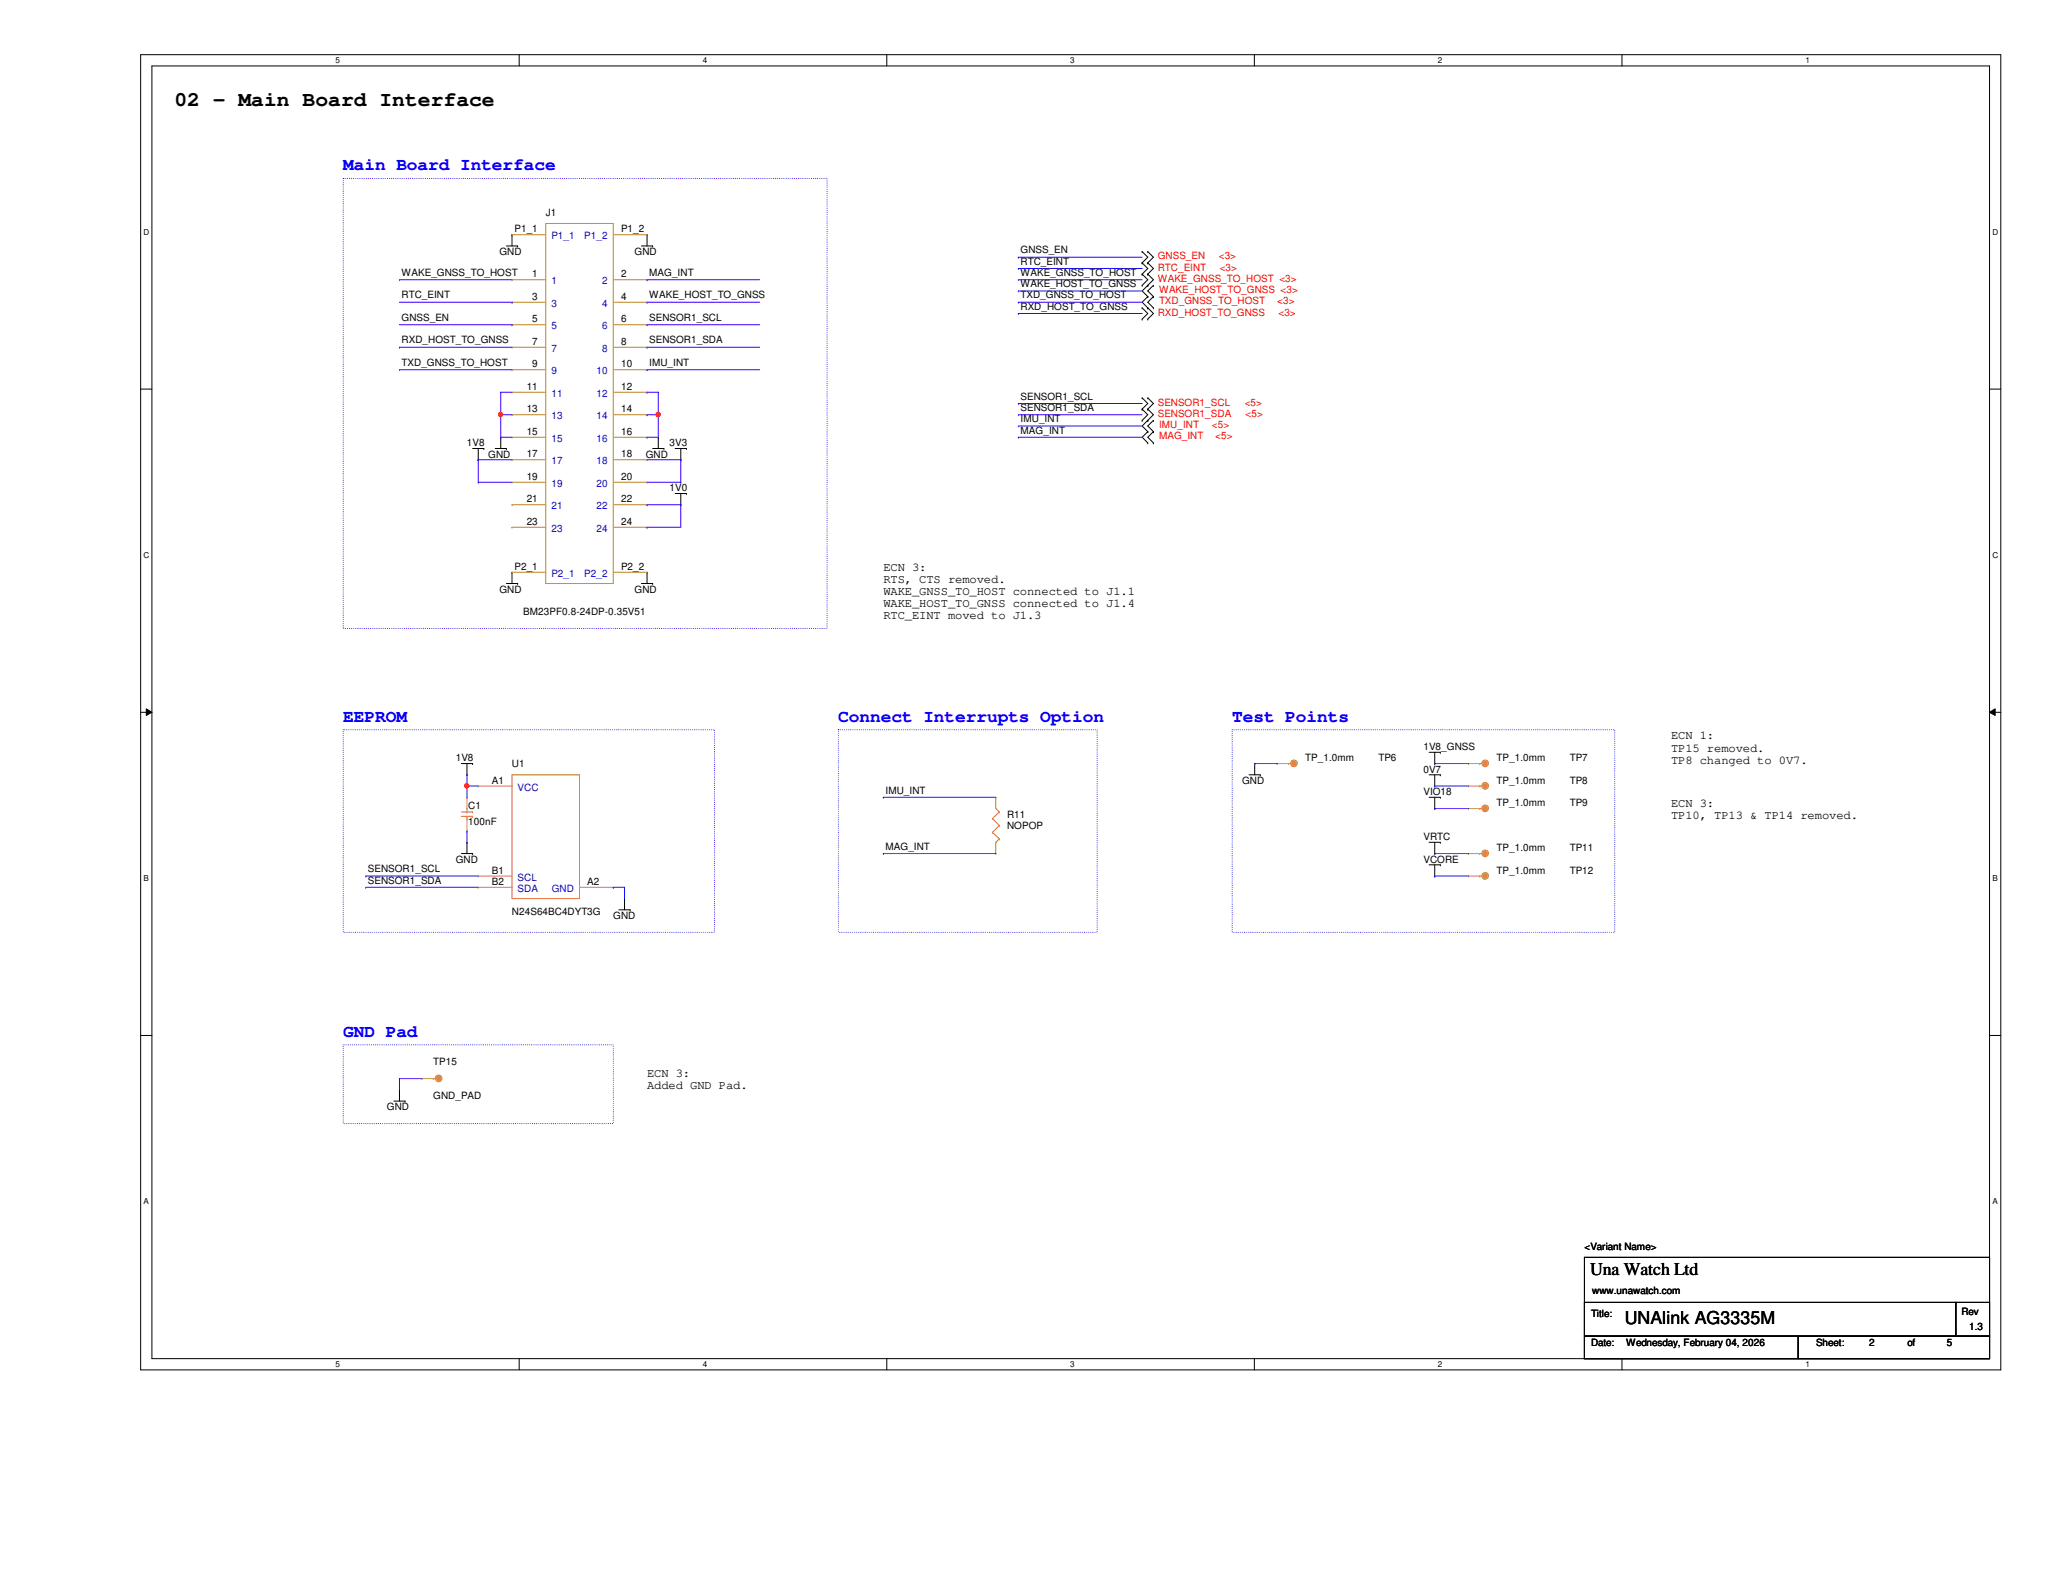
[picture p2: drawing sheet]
<svg xmlns="http://www.w3.org/2000/svg" width="279mm" height="216mm" viewBox="0 0 279 216" stroke-linecap="round" stroke-linejoin="round" font-family="sans-serif">
<path d="M19.1 7.4h251.9v178.1h-251.9zM20.6 8.9h248.9v175.1h-248.9z" fill="none" stroke="#000" stroke-width=".14"/>
<g fill="#fff">
<path d="M45.4 7.6h.6v1.2h-.6z"/>
<path d="M45.4 184.2h.6v1.2h-.6z"/>
</g>
<path d="M70.3 7.4v1.5M70.3 184v1.5" fill="none" stroke="#000" stroke-width=".14"/>
<g fill="#fff">
<path d="M95.2 7.6h.6v1.2h-.6z"/>
<path d="M95.2 184.2h.6v1.2h-.6z"/>
</g>
<path d="M120.1 7.4v1.5M120.1 184v1.5" fill="none" stroke="#000" stroke-width=".14"/>
<g fill="#fff">
<path d="M144.9 7.6h.6v1.2h-.6z"/>
<path d="M144.9 184.2h.6v1.2h-.6z"/>
</g>
<path d="M169.9 7.4v1.5M169.9 184v1.5" fill="none" stroke="#000" stroke-width=".14"/>
<g fill="#fff">
<path d="M194.7 7.6h.6v1.2h-.6z"/>
<path d="M194.7 184.2h.6v1.2h-.6z"/>
</g>
<path d="M219.7 7.4v1.5M219.7 184v1.5" fill="none" stroke="#000" stroke-width=".14"/>
<g fill="#fff">
<path d="M244.5 7.6h.6v1.2h-.6z"/>
<path d="M244.5 184.2h.6v1.2h-.6z"/>
<path d="M19.4 30.8h.8v1.2h-.8z"/>
<path d="M269.8 30.8h.8v1.2h-.8z"/>
<path d="M19.4 74.6h.8v1.2h-.8z"/>
<path d="M269.8 74.6h.8v1.2h-.8z"/>
</g>
<path d="M19.1 52.7h1.5M269.5 52.7h1.5" fill="none" stroke="#000" stroke-width=".14"/>
<g fill="#fff">
<path d="M19.4 118.4h.8v1.1h-.8z"/>
<path d="M269.8 118.4h.8v1.1h-.8z"/>
</g>
<path d="M19.1 96.5h1.5M19.8 96l.8 .5-.8 .4zM269.5 96.5l.7-.5v.9zM269.5 96.5h1.5" fill="none" stroke="#000" stroke-width=".14"/>
<path d="M19.8 96l.8 .5-.8 .4zM269.5 96.5l.7-.5v.9z" fill="#000"/>
<g fill="#fff">
<path d="M19.4 162.1h.8v1.2h-.8z"/>
<path d="M269.8 162.1h.8v1.2h-.8z"/>
</g>
<g fill="none" stroke="#000" stroke-width=".14">
<path d="M68.6 33.3h1.5M69.3 31.8h.1M69.3 31.8v1.5M70.1 33.3h.1M86.9 33.3h1.5M87.6 31.8h.1M87.6 31.8v1.5M88.4 33.3h.1M154.7 35.6h.1M154.7 34.1h.1M154.7 37.1h.1M154.7 38.6h.1"/>
<path d="M154.7 34.1l.7 .7-.7 .8M154.7 35.6l.7 .8-.7 .7M154.7 37.1l.7 .8-.7 .7M155.4 35.6h.1M155.4 34.1h.1M155.4 37.1h.1M155.4 38.6h.1M155.4 34.1l.8 .7-.8 .8M155.4 35.6l.8 .8-.8 .7M155.4 37.1l.8 .8-1.5 1.5 .7 .8M156.2 38.6h.1M156.2 38.6l-.8 .8 .8 .8"/>
<path d="M67.8 59.2h.1M67.8 59.2v1.5M89.2 59.2h.1M89.2 59.2v1.5M154.7 43.2h.1M154.7 41.7h.1M154.7 55.4h.1M154.7 53.9h.1M154.7 56.9h.1M154.7 41.7l.7 .8-.7 .7M154.7 53.9l.7 .8-.7 .7M154.7 55.4l.7 .8-.7 .7"/>
<path d="M155.4 40.2h.1M155.4 43.2h.1M155.4 41.7h.1M155.4 55.4h.1M155.4 53.9h.1M155.4 56.9h.1M155.4 58.5h.1M155.4 60h.1M155.4 40.2l-.7 .7 1.5 1.6-.8 .7M155.4 53.9l.8 .8-.8 .7M155.4 55.4l.8 .8-1.5 1.5 .7 .8M155.4 58.5l-.7 .7 .7 .8"/>
<path d="M156.2 40.2h.1M156.2 41.7h.1M156.2 56.9h.1M156.2 58.5h.1M156.2 60h.1M156.2 40.2l-.8 .7 .8 .8M156.2 56.9l-.8 .8 .8 .8M156.2 58.5l-.8 .7 .8 .8M64 60.7h1.5M64.8 62.3h.1M64.8 60.7v1.6M65.5 60.7h.1"/>
<path d="M67.1 60.7h1.5M68.6 60.7h.1M68.6 79h1.5M69.3 77.5h.1M69.3 77.5v1.5M70.1 79h.1M86.9 79h1.5M87.6 77.5h.1M87.6 77.5v1.5M88.4 79h.1M88.4 60.7h1.5M89.9 60.7h.1"/>
<path d="M91.4 66.8h1.6M91.4 60.7h1.6M92.2 68.4h.1M92.2 62.3h.1M92.2 60.7v1.6M92.2 66.8v1.6M93 66.8h.1M93 60.7h.1M62.5 103.4h1.5M62.5 115.6h1.5M63.2 104.9h.1M63.2 114.1h.1"/>
<path d="M63.2 103.4v1.5M63.2 114.1v1.5M64 103.4h.1M64 115.6h.1M169.2 104.9h1.5M169.9 103.4h.1M169.9 103.4v1.5M170.7 104.9h.1M193.5 101.9h1.6M193.5 104.9h1.6M193.5 108h1.6M193.5 114.1h1.6"/>
<path d="M193.5 117.1h1.6M194.3 103.4h.1M194.3 106.5h.1M194.3 109.5h.1M194.3 115.6h.1M194.3 118.7h.1M194.3 101.9v1.5M194.3 104.9v1.6M194.3 108v1.5M194.3 114.1v1.5M194.3 117.1v1.6M195.1 101.9h.1"/>
<path d="M195.1 104.9h.1M195.1 108h.1M195.1 114.1h.1M195.1 117.1h.1M83.8 123.2h1.5M84.6 121.7h.1M84.6 121.7v1.5M85.3 123.2h.1M19.1 140.2h1.5M53.3 149.1h1.6M54.1 147.6h.1M54.1 147.6v1.5"/>
<path d="M54.9 149.1h.1M269.5 140.2h1.5M214.6 170.3h54.9v13.7h-54.9zM214.6 176.4h50.3v4.6h-50.3zM264.9 176.4h4.6v4.6h-4.6zM214.6 181h28.9v3h-28.9zM243.5 181h26v3h-26z"/>
</g>
<path d="M46.5 24.2h65.5v60.9h-65.5zM46.5 98.8h50.3v27.5h-50.3zM113.5 98.8h35.1v27.5h-35.1zM166.9 98.8h51.8v27.5h-51.8zM46.5 141.5h36.6v10.7h-36.6z" fill="none" stroke="#00f" stroke-width=".14" stroke-dasharray="0 .3"/>
<circle cx="201.1" cy="109.5" r=".45" fill="none" stroke="#cc8006" stroke-width=".14"/>
<circle cx="201.1" cy="109.5" r=".29" fill="#cc8006"/>
<g fill="none" stroke="#cc8006" stroke-width=".14">
<path d="M200.4 109.5h.1M200.4 109.5h.3"/>
<circle cx="175.2" cy="103.4" r=".45"/>
<circle cx="201.1" cy="109.5" r=".29"/>
</g>
<path d="M198.9 109.5h.1M198.9 109.5h1.5" fill="none" stroke="#a84" stroke-width=".14"/>
<circle cx="175.2" cy="103.4" r=".29" fill="#cc8006"/>
<g fill="none" stroke="#cc8006" stroke-width=".14">
<path d="M174.5 103.4h.1M174.5 103.4h.3"/>
<circle cx="175.2" cy="103.4" r=".29"/>
<circle cx="201.1" cy="115.6" r=".45"/>
</g>
<path d="M173 103.4h.1M173 103.4h1.5" fill="none" stroke="#a84" stroke-width=".14"/>
<circle cx="201.1" cy="115.6" r=".29" fill="#cc8006"/>
<g fill="none" stroke="#cc8006" stroke-width=".14">
<path d="M200.4 115.6h.1M200.4 115.6h.3"/>
<circle cx="201.1" cy="115.6" r=".29"/>
<circle cx="201.1" cy="118.6" r=".45"/>
</g>
<path d="M198.9 115.6h.1M198.9 115.6h1.5" fill="none" stroke="#a84" stroke-width=".14"/>
<circle cx="201.1" cy="118.6" r=".29" fill="#cc8006"/>
<g fill="none" stroke="#cc8006" stroke-width=".14">
<path d="M73.9 30.3h9.2v48.7h-9.2zM200.4 118.7h.1M200.4 118.7h.3"/>
<circle cx="201.1" cy="118.6" r=".29"/>
<circle cx="59.4" cy="146.1" r=".45"/>
</g>
<g fill="none" stroke="#a84" stroke-width=".14">
<path d="M69.3 37.9h.1M69.3 31.8h.1M69.3 37.9h4.6M69.3 31.8h4.6M83.1 37.9h4.5M83.1 31.8h4.5M87.6 37.9h.1M87.6 31.8h.1M69.3 40.9h.1M69.3 44h.1M69.3 47h.1M69.3 50.1h.1"/>
<path d="M69.3 53.1h.1M69.3 56.2h.1M69.3 59.2h.1M69.3 40.9h4.6M69.3 44h4.6M69.3 47h4.6M69.3 50.1h4.6M69.3 53.1h4.6M69.3 56.2h4.6M69.3 59.2h4.6M83.1 40.9h4.5M83.1 44h4.5"/>
<path d="M83.1 47h4.5M83.1 50.1h4.5M83.1 53.1h4.5M83.1 56.2h4.5M83.1 59.2h4.5M87.6 40.9h.1M87.6 44h.1M87.6 47h.1M87.6 50.1h.1M87.6 53.1h.1M87.6 56.2h.1M87.6 59.2h.1"/>
<path d="M69.3 77.5h.1M69.3 71.4h.1M69.3 62.3h.1M69.3 65.3h.1M69.3 68.4h.1M69.3 77.5h4.6M69.3 71.4h4.6M69.3 62.3h4.6M69.3 65.3h4.6M69.3 68.4h4.6M83.1 77.5h4.5M83.1 71.4h4.5"/>
<path d="M83.1 62.3h4.5M83.1 65.3h4.5M83.1 68.4h4.5M87.6 77.5h.1M87.6 65.3h.1M87.6 71.4h.1M87.6 62.3h.1M87.6 68.4h.1M198.9 118.7h.1M198.9 118.7h1.5"/>
</g>
<circle cx="59.4" cy="146.1" r=".29" fill="#cc8006"/>
<g fill="none" stroke="#cc8006" stroke-width=".14">
<path d="M69.3 104.9h9.2v16.8h-9.2zM134.4 110.9h.1M134.4 112.7h.1M134.4 110.9l.9 .9M134.4 112.7l.9 .9M134.9 114.1h.1M134.9 109.5l.4 .5M135.3 110h.1M135.3 111.8h.1M135.3 113.6h.1M135.3 110l-.9 .9M135.3 111.8l-.9 .9"/>
<path d="M135.3 113.6l-.4 .5M58.7 146.1h.1M58.7 146.1h.3"/>
<circle cx="201.1" cy="103.4" r=".45"/>
<circle cx="59.4" cy="146.1" r=".29"/>
</g>
<g fill="none" stroke="#a84" stroke-width=".14">
<path d="M64.8 106.5h.1M64.8 118.7h.1M64.8 106.5h4.5M64.8 118.7h4.5M134.9 108h.1M134.9 115.6h.1M134.9 108v1.5M134.9 114.1v1.5M64.8 120.2h.1M64.8 120.2h4.5M78.5 120.2h4.6M83.1 120.2h.1"/>
<path d="M57.2 146.1h.1M57.2 146.1h1.5"/>
</g>
<circle cx="201.1" cy="103.4" r=".29" fill="#cc8006"/>
<g fill="none" stroke="#cc8006" stroke-width=".14">
<path d="M62.5 110h1.5M62.5 110.6h1.5M63.2 110h.1M63.2 110.6h.1M63.2 109.5v.5M63.2 110.6v.4M64 110h.1M64 110.6h.1M200.4 103.4h.1M200.4 103.4h.3"/>
<circle cx="201.1" cy="103.4" r=".29"/>
<circle cx="201.1" cy="106.4" r=".45"/>
</g>
<path d="M63.2 108h.1M63.2 112.6h.1M63.2 108v1.5M63.2 111v1.6M198.9 103.4h.1M198.9 103.4h1.5" fill="none" stroke="#a84" stroke-width=".14"/>
<circle cx="201.1" cy="106.4" r=".29" fill="#cc8006"/>
<g fill="none" stroke="#cc8006" stroke-width=".14">
<path d="M200.4 106.5h.1M200.4 106.5h.3"/>
<circle cx="201.1" cy="106.4" r=".29"/>
</g>
<path d="M198.9 106.5h.1M198.9 106.5h1.5" fill="none" stroke="#a84" stroke-width=".14"/>
<path d="M67.8 53.1h.1M67.8 53.1v3.1M87.6 44h.1M87.6 47h.1M87.6 44h15.3M87.6 47h15.3M92.2 68.4h.1M92.2 68.4v3" fill="none" stroke="#4200ff" stroke-width=".14"/>
<circle cx="67.8" cy="56.1" r=".29" fill="#f00"/>
<circle cx="67.8" cy="56.1" r=".29" fill="none" stroke="#f00" stroke-width=".14"/>
<g fill="none" stroke="#4200ff" stroke-width=".14">
<path d="M67.8 53.1h.1M67.8 56.2h.1M67.8 59.2h.1M67.8 53.1h1.5M67.8 56.2h1.5M67.8 56.2v3M67.8 59.2h1.5M87.6 53.1h.1M87.6 53.1h1.6M89.2 53.1h.1M89.2 53.1v3.1M64.8 62.3h.1"/>
<path d="M64.8 65.3h.1M64.8 62.3h4.5M64.8 65.3h4.5M64.8 62.3v3"/>
</g>
<circle cx="89.1" cy="56.1" r=".29" fill="#f00"/>
<circle cx="89.1" cy="56.1" r=".29" fill="none" stroke="#f00" stroke-width=".14"/>
<g fill="none" stroke="#4200ff" stroke-width=".14">
<path d="M87.6 56.2h.1M87.6 59.2h.1M87.6 56.2h1.6M89.2 56.2h.1M89.2 56.2v3h-1.6M87.6 68.4h.1M87.6 71.4h.1M87.6 68.4h4.6M87.6 71.4h4.6M63.2 104.9h.1M63.2 106.5h.1M63.2 104.9v3.1"/>
<path d="M63.2 106.5h1.6"/>
</g>
<circle cx="63.2" cy="106.4" r=".29" fill="#f00"/>
<circle cx="63.2" cy="106.4" r=".29" fill="none" stroke="#f00" stroke-width=".14"/>
<g fill="none" stroke="#4200ff" stroke-width=".14">
<path d="M54.1 37.9h.1M54.1 37.9h15.2M87.6 37.9h.1M87.6 37.9h15.3M137.9 34.8h.1M137.9 36.4h.1M137.9 37.9h.1M137.9 39.4h.1M137.9 34.8h16.8M137.9 36.4h16.8M137.9 37.9h16.8M137.9 39.4h16.8"/>
<path d="M54.1 47h.1M54.1 50.1h.1M54.1 40.9h15.2M54.1 44h15.2M54.1 47h15.2M54.1 50.1h15.2M69.3 44h.1M69.3 40.9h.1M87.6 50.1h.1M87.6 40.9h.1M87.6 40.9h15.3M87.6 50.1h15.3"/>
<path d="M137.9 40.9h.1M137.9 42.5h.1M137.9 54.7h.1M137.9 56.2h.1M137.9 57.7h.1M137.9 59.2h.1M137.9 40.9h16.8M137.9 42.5h16.8M137.9 54.7h16.8M137.9 56.2h16.8M137.9 57.7h16.8M137.9 59.2h16.8"/>
<path d="M87.6 62.3h4.6M87.6 65.3h4.6M92.2 62.3h.1M92.2 65.3h.1M92.2 62.3v3M49.5 118.7h.1M49.5 118.7h15.3M63.2 112.6h.1M63.2 112.6v1.5M119.6 108h.1M119.6 115.6h.1M119.6 108h15.3"/>
<path d="M119.6 115.6h15.3M169.9 103.4h.1M169.9 103.4h3.1M194.3 103.4h.1M194.3 106.5h.1M194.3 109.5h.1M194.3 115.6h.1M194.3 118.7h.1M194.3 118.7h4.6M194.3 115.6h4.6M194.3 103.4h4.6M194.3 106.5h4.6"/>
<path d="M194.3 109.5h4.6M49.5 120.2h.1M49.5 120.2h15.3M83.1 120.2h.1M83.1 120.2h1.5M84.6 120.2h.1M84.6 120.2v1.5M54.1 146.1h.1M54.1 146.1v1.5M54.1 146.1h3.1"/>
</g>
<circle cx="67.8" cy="56.1" r=".29" fill="#f00"/>
<circle cx="67.8" cy="56.1" r=".29" fill="none" stroke="#f00" stroke-width=".14"/>
<circle cx="89.1" cy="56.1" r=".29" fill="#f00"/>
<circle cx="89.1" cy="56.1" r=".29" fill="none" stroke="#f00" stroke-width=".14"/>
<circle cx="63.2" cy="106.4" r=".29" fill="#f00"/>
<circle cx="63.2" cy="106.4" r=".29" fill="none" stroke="#f00" stroke-width=".14"/>
<text font-size="2.9" x="23.6" y="14.4">02 - Main Board Interface</text>
<g font-size="2.4" fill="#00f">
<text x="46.5" y="23.1">Main Board Interface</text>
<text x="46.5" y="97.7">EEPROM</text>
<text x="113.5" y="97.7">Connect Interrupts Option</text>
<text x="166.9" y="97.7">Test Points</text>
<text x="46.5" y="140.4">GND Pad</text>
</g>
<g font-size="2.4">
<text x="215.3" y="172.6">Una Watch Ltd</text>
<text x="220" y="179.4">UNAlink AG3335M</text>
</g>
<g font-size="1.7">
<text x="119.6" y="77.3">ECN 3:</text>
<text x="119.6" y="79">RTS, CTS removed.</text>
<text x="119.6" y="80.6">WAKE_GNSS_TO_HOST connected to J1.1</text>
<text x="119.6" y="82.3">WAKE_HOST_TO_GNSS connected to J1.4</text>
<text x="119.6" y="83.9">RTC_EINT moved to J1.3</text>
<text x="226.3" y="100.2">ECN 1:</text>
<text x="226.3" y="101.8">TP15 removed.</text>
<text x="226.3" y="103.5">TP8 changed to 0V7.</text>
<text x="226.3" y="109.3">ECN 3:</text>
<text x="226.3" y="111">TP10, TP13 &amp; TP14 removed.</text>
<text x="87.6" y="145.9">ECN 3:</text>
<text x="87.6" y="147.5">Added GND Pad.</text>
</g>
<g font-size="1.4">
<text x="73.9" y="29.2">J1</text>
<text x="67.6" y="34.5">GND</text>
<text x="69.7" y="31.5">P1_1</text>
<text x="84.1" y="31.5">P1_2</text>
<text x="85.9" y="34.5">GND</text>
<text x="138.2" y="34.3">GNSS_EN</text>
<text x="138.2" y="35.9">RTC_EINT</text>
<text x="54.4" y="40.4">RTC_EINT</text>
<text x="54.4" y="37.4">WAKE_GNSS_TO_HOST</text>
<text x="72.1" y="37.5">1</text>
<text x="72.1" y="40.6">3</text>
<text x="84.1" y="37.5">2</text>
<text x="84.1" y="40.6">4</text>
<text x="87.9" y="37.4">MAG_INT</text>
<text x="87.9" y="40.4">WAKE_HOST_TO_GNSS</text>
<text x="138.2" y="40.4">TXD_GNSS_TO_HOST</text>
<text x="138.2" y="42">RXD_HOST_TO_GNSS</text>
<text x="138.2" y="37.4">WAKE_GNSS_TO_HOST</text>
<text x="138.2" y="38.9">WAKE_HOST_TO_GNSS</text>
<text x="54.4" y="43.5">GNSS_EN</text>
<text x="54.4" y="46.5">RXD_HOST_TO_GNSS</text>
<text x="72.1" y="43.6">5</text>
<text x="72.1" y="46.7">7</text>
<text x="84.1" y="43.6">6</text>
<text x="84.1" y="46.7">8</text>
<text x="87.9" y="43.5">SENSOR1_SCL</text>
<text x="87.9" y="46.5">SENSOR1_SDA</text>
<text x="54.4" y="49.6">TXD_GNSS_TO_HOST</text>
<text x="71.3" y="52.8">11</text>
<text x="72.1" y="49.7">9</text>
<text x="84.1" y="49.7">10</text>
<text x="84.1" y="52.8">12</text>
<text x="87.9" y="49.6">IMU_INT</text>
<text x="71.3" y="55.8">13</text>
<text x="71.3" y="58.9">15</text>
<text x="84.1" y="55.8">14</text>
<text x="84.1" y="58.9">16</text>
<text x="138.2" y="54.1">SENSOR1_SCL</text>
<text x="138.2" y="55.7">SENSOR1_SDA</text>
<text x="138.2" y="57.2">IMU_INT</text>
<text x="138.2" y="58.7">MAG_INT</text>
<text x="63.2" y="60.5">1V8</text>
<text x="66.1" y="62">GND</text>
<text x="71.3" y="61.9">17</text>
<text x="71.3" y="65">19</text>
<text x="84.1" y="65">20</text>
<text x="84.1" y="61.9">18</text>
<text x="87.5" y="62">GND</text>
<text x="90.7" y="60.5">3V3</text>
<text x="71.3" y="71.1">23</text>
<text x="71.3" y="68">21</text>
<text x="84.1" y="71.1">24</text>
<text x="84.1" y="68">22</text>
<text x="90.7" y="66.5">1V0</text>
<text x="69.7" y="77.2">P2_1</text>
<text x="84.1" y="77.2">P2_2</text>
<text x="67.6" y="80.3">GND</text>
<text x="70.9" y="83.3">BM23PF0.8-24DP-0.35V51</text>
<text x="85.9" y="80.3">GND</text>
<text x="192.8" y="101.6">1V8_GNSS</text>
<text x="61.7" y="103.1">1V8</text>
<text x="66.6" y="106.1">A1</text>
<text x="69.3" y="103.9">U1</text>
<text x="119.9" y="107.5">IMU_INT</text>
<text x="168.2" y="106.2">GND</text>
<text x="176.8" y="103.1">TP_1.0mm</text>
<text x="186.7" y="103.1">TP6</text>
<text x="192.8" y="104.6">0V7</text>
<text x="192.8" y="107.7">VIO18</text>
<text x="202.7" y="103.1">TP_1.0mm</text>
<text x="202.7" y="106.2">TP_1.0mm</text>
<text x="212.6" y="103.1">TP7</text>
<text x="212.6" y="106.2">TP8</text>
<text x="63.4" y="109.5">C1</text>
<text x="63.4" y="111.8">100nF</text>
<text x="136.4" y="110.7">R11</text>
<text x="136.4" y="112.3">NOPOP</text>
<text x="192.8" y="113.8">VRTC</text>
<text x="202.7" y="109.2">TP_1.0mm</text>
<text x="212.6" y="109.2">TP9</text>
<text x="49.8" y="118.2">SENSOR1_SCL</text>
<text x="49.8" y="119.7">SENSOR1_SDA</text>
<text x="61.7" y="116.8">GND</text>
<text x="66.6" y="118.3">B1</text>
<text x="66.6" y="119.8">B2</text>
<text x="79.5" y="119.8">A2</text>
<text x="119.9" y="115.1">MAG_INT</text>
<text x="192.8" y="116.8">VCORE</text>
<text x="202.7" y="115.3">TP_1.0mm</text>
<text x="202.7" y="118.4">TP_1.0mm</text>
<text x="212.6" y="115.3">TP11</text>
<text x="212.6" y="118.4">TP12</text>
<text x="69.3" y="123.9">N24S64BC4DYT3G</text>
<text x="83.1" y="124.5">GND</text>
<text x="58.7" y="144.3">TP15</text>
<text x="58.7" y="148.8">GND_PAD</text>
<text x="52.4" y="150.4">GND</text>
<text x="214.6" y="169.2">&lt;Variant Name&gt;</text>
<text x="215.5" y="178.4">Title:</text>
<text x="215.6" y="175.2">www.unawatch.com</text>
<text x="265.6" y="178.1">Rev</text>
<text x="215.5" y="182.4">Date:</text>
<text x="220.2" y="182.4">Wednesday, February 04, 2026</text>
<text x="246" y="182.4">Sheet:</text>
<text x="253.2" y="182.4">2</text>
<text x="258.3" y="182.4">of</text>
<text x="263.7" y="182.4">5</text>
<text x="266.7" y="180.1">1.3</text>
</g>
<g font-size="1.4" fill="#00c">
<text x="74.7" y="32.4">P1_1</text>
<text x="79.1" y="32.4">P1_2</text>
<text x="74.7" y="38.5">1</text>
<text x="74.7" y="41.6">3</text>
<text x="81.5" y="38.5">2</text>
<text x="81.5" y="41.6">4</text>
<text x="74.7" y="44.6">5</text>
<text x="74.7" y="47.7">7</text>
<text x="81.5" y="44.6">6</text>
<text x="81.5" y="47.7">8</text>
<text x="74.7" y="50.7">9</text>
<text x="74.7" y="53.8">11</text>
<text x="80.8" y="50.7">10</text>
<text x="80.8" y="53.8">12</text>
<text x="74.7" y="56.8">13</text>
<text x="74.7" y="59.9">15</text>
<text x="80.8" y="56.8">14</text>
<text x="80.8" y="59.9">16</text>
<text x="74.7" y="62.9">17</text>
<text x="74.7" y="66">19</text>
<text x="80.8" y="66">20</text>
<text x="80.8" y="62.9">18</text>
<text x="74.7" y="69">21</text>
<text x="80.8" y="69">22</text>
<text x="74.7" y="72.1">23</text>
<text x="80.8" y="72.1">24</text>
<text x="74.7" y="78.1">P2_1</text>
<text x="79.1" y="78.1">P2_2</text>
<text x="70.1" y="107.1">VCC</text>
<text x="70.1" y="119.3">SCL</text>
<text x="70.1" y="120.8">SDA</text>
<text x="74.7" y="120.8">GND</text>
</g>
<g font-size="1.4" fill="#f00">
<text x="156.8" y="35.1">GNSS_EN</text>
<text x="165.1" y="35.1">&lt;3&gt;</text>
<text x="156.8" y="36.7">RTC_EINT</text>
<text x="156.8" y="38.2">WAKE_GNSS_TO_HOST &lt;3&gt;</text>
<text x="157" y="39.7">WAKE_HOST_TO_GNSS &lt;3&gt;</text>
<text x="157" y="41.2">TXD_GNSS_TO_HOST</text>
<text x="165.2" y="36.7">&lt;3&gt;</text>
<text x="173" y="41.2">&lt;3&gt;</text>
<text x="156.8" y="42.8">RXD_HOST_TO_GNSS</text>
<text x="173.1" y="42.8">&lt;3&gt;</text>
<text x="156.8" y="54.9">SENSOR1_SCL</text>
<text x="156.8" y="56.5">SENSOR1_SDA</text>
<text x="157" y="58">IMU_INT</text>
<text x="157" y="59.5">MAG_INT</text>
<text x="164.1" y="58">&lt;5&gt;</text>
<text x="164.6" y="59.5">&lt;5&gt;</text>
<text x="168.6" y="54.9">&lt;5&gt;</text>
<text x="168.7" y="56.5">&lt;5&gt;</text>
</g>
<g font-size="1.1">
<text x="45.4" y="8.6">5</text>
<text x="95.2" y="8.6">4</text>
<text x="144.9" y="8.6">3</text>
<text x="194.7" y="8.6">2</text>
<text x="244.5" y="8.6">1</text>
<text x="19.4" y="31.8">D</text>
<text x="269.8" y="31.8">D</text>
<text x="19.4" y="75.6">C</text>
<text x="269.8" y="75.6">C</text>
<text x="19.4" y="119.3">B</text>
<text x="269.8" y="119.3">B</text>
<text x="19.4" y="163.1">A</text>
<text x="269.8" y="163.1">A</text>
<text x="45.4" y="185.2">5</text>
<text x="95.2" y="185.2">4</text>
<text x="144.9" y="185.2">3</text>
<text x="194.7" y="185.2">2</text>
<text x="244.5" y="185.2">1</text>
</g>
</svg>
